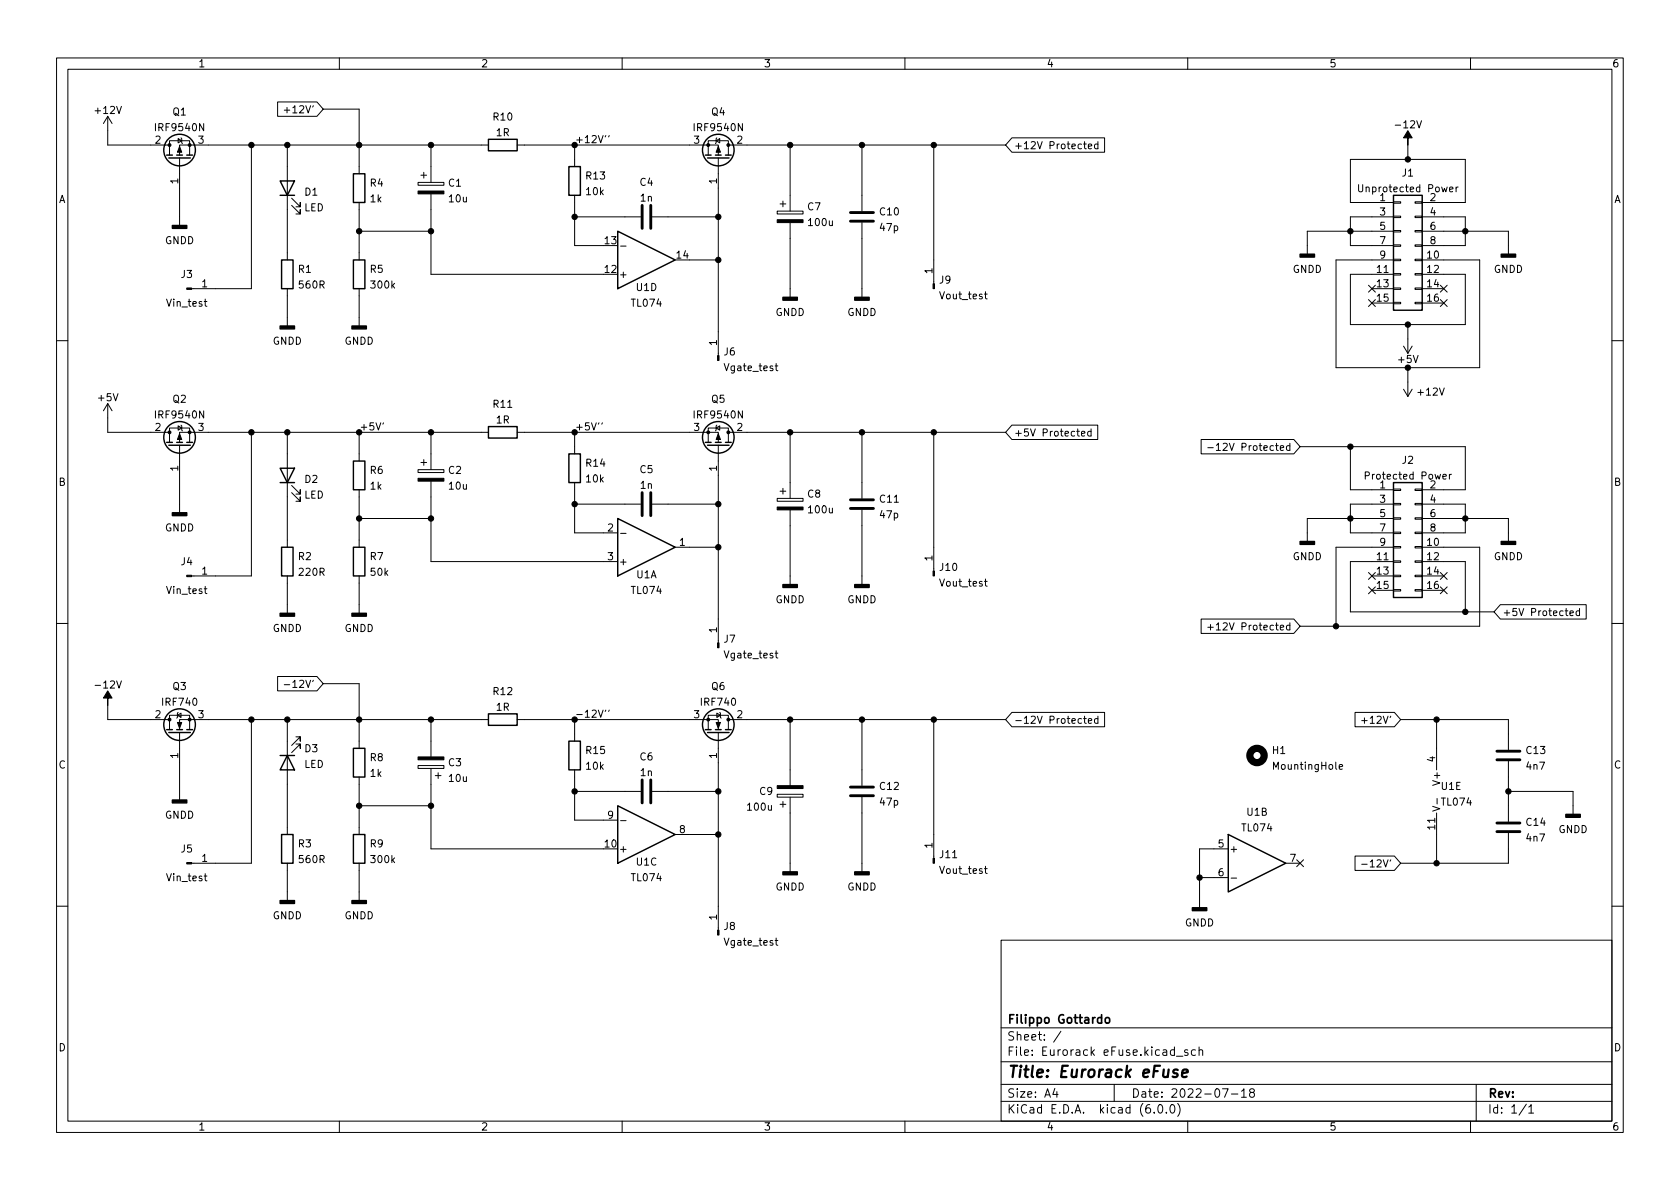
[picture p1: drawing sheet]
<svg xmlns="http://www.w3.org/2000/svg" width="297mm" height="210mm" viewBox="0 0 297 210" stroke-linecap="round" stroke-linejoin="round" font-family="sans-serif">
<g fill="none" stroke="#000" stroke-width=".18">
<path d="M10 10.2h277v190.1h-277zM12 12.2h273v186.1h-273zM49.1 18h6.9l1.1 1.3-1.1 1.3h-6.9zM50.3 19.5h.9M57.1 19.3h6.4v11.4M60 10.2v2M110 10.2v2M160 10.2v2M210 10.2v2M260 10.2v2M19 20.6v5h11M19 20.6l-.7 1.2"/>
<path d="M19 20.6l.8 1.2M30 27.4v-2.5h3.5v2.5M31.5 24.5l.6 .4-.6 .4zM31.7 27.9v12M32 24.4l.1 .1v.8l.2 .1M44.4 25.6v25.4h-10.5M50.8 25.6v20.4M51.6 36.3l1.5 1.5v-.7v.7h-.8M51.6 35l1.5 1.6v-.8v.8h-.8M63.5 35.8v10.2M73.9 32.3h4.6v.5h-4.6zM74.4 31h1"/>
<path d="M74.9 30.5v1M76.2 25.6v6.7M76.2 34.3v14.2h30.5M86.4 25.6h-54.7v1.8M91.4 25.6h35.6v1.8M101.6 25.6v3.9M101.6 34.5v8.9h5.1M101.6 38.3h11.7M107.1 24l-.1 .2M107.7 24l-.1 .2M115.3 38.3h11.7M125.2 27.4v-2.5h3.6v2.5"/>
<path d="M126.6 24.9l.7-.4v.8zM126.7 24.4l-.1 .1v.8l-.1 .1M127 27.9v35M128.8 25.6h49M137.4 37.3h4.6v.5h-4.6zM137.9 36.1h1M138.4 35.6v1M139.7 25.6v11.7M139.7 39.4v13.2M152.4 25.6v11.7M152.4 39.4v13.2M165.1 25.6v24.6"/>
<path d="M178.9 24.4h16.4v2.5h-16.4l-1.1-1.3zM191.6 25.5h.5M191.8 25v1.1l.3 .2M192.4 25.9l.6-.1v-.3h-.4l-.2 .1 .1 .7h.5M194.1 25.5h-.3l-.3 .2 .1 .6h.5M194.1 25v1.3M240.2 32.7v1l.3 .2h.2l.2-.2v-1M246.4 38.2h1.2v.3h-1.2zM246.4 35.7h1.2v.2h-1.2zM246.4 38.3h-7.6v5.1h7.6M246.4 35.8h-7.6v-7.6h20.3v7.6h-7.6M248.9 25.6v2.6"/>
<path d="M250.2 38.2h1.3v.3h-1.3zM250.2 35.7h1.3v.2h-1.3zM251.5 38.3h7.6v5.1h-7.6M256.3 33.5l.6-.1-.1-.3h-.3l-.2 .2 .1 .6h.4M257.4 33.1v.8M257.8 33.1l-.4 .2M36.1 53.3h.5M36.3 52.9v1.1l.3 .2M50.8 51v6.7M63.5 51v6.7M63.5 40.9h12.7M109.7 43.5h1"/>
<path d="M121.9 46h5.1M174.1 52h.4M174.2 51.6v1.1l.3 .2M242 50.4l1.2 1.3M242 53l1.2 1.2M242.6 51h3.8M242.6 53.6h3.8M243.2 50.4l-1.2 1.3M243.2 53l-1.2 1.2M246.4 53.5h1.2v.2h-1.2zM246.4 50.9h1.2v.3h-1.2zM246.4 48.4h1.2v.2h-1.2z"/>
<path d="M246.4 45.8h1.2v.3h-1.2zM246.4 43.3h1.2v.3h-1.2zM246.4 40.8h1.2v.2h-1.2zM246.4 40.9h-15.3v4.1M246.4 46h-10.2v19h25.4v-19h-10.1M246.4 48.5h-7.6v8.9h20.3v-8.9h-7.6M248.9 57.4v5.1M250.2 53.5h1.3v.2h-1.3zM250.2 50.9h1.3v.3h-1.3zM250.2 48.4h1.3v.2h-1.3zM250.2 45.8h1.3v.3h-1.3zM250.2 43.3h1.3v.3h-1.3z"/>
<path d="M250.2 40.8h1.3v.2h-1.3zM251.5 51h3.8M251.5 40.9h15.2v4.1M251.5 53.6h3.8M254.7 53l1.2 1.2M254.7 50.4l1.2 1.3M255.9 53l-1.2 1.2M255.9 50.4l-1.2 1.3M10 60.2h2M19 71.4v5h11M19 71.4l-.7 1.2M19 71.4l.8 1.2"/>
<path d="M30 78.2v-2.5h3.5v2.5M31.5 75.3l.6 .4-.6 .4zM31.7 78.7v12M32 75.2l.1 .1v.8l.2 .1M44.4 76.4v25.4h-10.5M50.8 76.4v20.4M63.5 76.4v5.1M67.8 74.8l-.1 .2M76.2 76.4v6.7M86.4 76.4h-54.7v1.8M91.4 76.4h35.6v1.8M101.6 76.4v3.9"/>
<path d="M106.5 74.8l-.1 .2M125.2 78.2v-2.5h3.6v2.5M126.6 75.7l.7-.4v.8zM126.7 75.2l-.1 .1v.8l-.1 .1M127 78.7v35M128.8 76.4h49M137 64.7h.5M137.2 64.3v1.1l.3 .2M139.7 76.4v11.7M152.4 76.4v11.7M165.1 76.4v24.6M178.9 75.2h15.2v2.5h-15.2l-1.1-1.3z"/>
<path d="M191.2 76.7l.6-.1v-.3h-.4l-.2 .1 .1 .7h.5M192.9 76.3h-.4l-.2 .2 .1 .6h.5M192.9 75.8v1.3M212.4 77.7h16.4l1.1 1.3-1.1 1.3h-16.4zM213.5 79.2h1M215.1 78.7l.3-.3v1.3M215.1 79.7h.7M229.9 79h29.2v7.6h-7.6M238.8 79v7.6h7.6M248.2 68.8l.7 1.3M248.2 61.2l.7 1.3M248.9 65v5.1"/>
<path d="M249.7 68.8l-.8 1.3M249.7 61.2l-.8 1.3M285 60.2h2M51.6 87.1l1.5 1.5v-.7v.7h-.8M51.6 85.8l1.5 1.6v-.8v.8h-.8M63.5 86.6v10.2M63.5 91.7h12.7M73.9 83.1h4.6v.5h-4.6zM74.4 81.8h1M74.9 81.3v1M76.2 85.1v14.2h33M101.6 85.3v8.9h7.6"/>
<path d="M101.6 89.1h11.7M109.7 94.3h1M115.3 89.1h11.7M119.4 96.8h7.6M137.4 88.1h4.6v.5h-4.6zM137.9 86.9h1M138.4 86.4v1M139.7 90.2v13.2M152.4 90.2v13.2M241.4 84.1h.6l.1-.2v-.3l-.7-.1v1.2M246.4 99.2h1.2v.2h-1.2zM246.4 96.6h1.2v.3h-1.2z"/>
<path d="M246.4 94.1h1.2v.3h-1.2zM246.4 91.6h1.2v.2h-1.2zM246.4 89h1.2v.3h-1.2zM246.4 86.5h1.2v.2h-1.2zM246.4 89.1h-7.6v5.1h7.6M246.4 96.8h-10.2v13.9M246.4 99.3h-7.6v8.9h25.4M246.4 91.7h-15.3v4.1M250.2 99.2h1.3v.2h-1.3zM250.2 96.6h1.3v.3h-1.3zM250.2 94.1h1.3v.3h-1.3zM250.2 91.6h1.3v.2h-1.3z"/>
<path d="M250.2 89h1.3v.3h-1.3zM250.2 86.5h1.3v.2h-1.3zM251.5 89.1h7.6v5.1h-7.6M251.5 96.8h10.1v13.9h-31.7M251.5 99.3h7.6v8.9M251.5 91.7h15.2v4.1M255.1 84.3l.6-.1v-.3h-.4l-.2 .2 .1 .6h.5M256.3 83.9v.8M256.6 83.9l-.3 .2M10 110.2h2M36.1 104.1h.5M36.3 103.7v1.1l.3 .2"/>
<path d="M49.1 119.6h6.9l1.1 1.3-1.1 1.3h-6.9zM50.8 101.8v6.7M63.5 101.8v6.7M137 115.5h.5M137.2 115.1v1.1l.3 .2M174.1 102.8h.4M174.2 102.4v1.1l.3 .2M212.4 109.5h16.4l1.1 1.2-1.1 1.3h-16.4zM213.5 110.9h1M214 110.4v1M215.1 110.5l.3-.4v1.3M215.1 111.4h.7"/>
<path d="M242 103.8l1.2 1.2M242 101.2l1.2 1.3M242.6 101.8h3.8M242.6 104.4h3.8M243.2 103.8l-1.2 1.2M243.2 101.2l-1.2 1.3M246.4 104.3h1.2v.2h-1.2zM246.4 101.7h1.2v.3h-1.2zM250.2 104.3h1.3v.2h-1.3zM250.2 101.7h1.3v.3h-1.3zM251.5 101.8h3.8M251.5 104.4h3.8"/>
<path d="M254.7 101.2l1.2 1.3M254.7 103.8l1.2 1.2M255.9 101.2l-1.2 1.3M255.9 103.8l-1.2 1.2M265.3 106.9h15.2v2.6h-15.2l-1.1-1.3zM277.6 108.4l.6-.1-.1-.2-.3-.1-.2 .2v.6h.5M279.3 108.1l-.4-.1-.2 .3 .1 .5h.5M279.3 107.6v1.3M285 110.2h2M19 124.7v2.5h11M30 129v-2.5h3.5v2.5M31.4 126.5l.6-.4v.8z"/>
<path d="M31.5 126l-.1 .1v.8l-.2 .1M31.7 129.5v12M44.4 127.2v25.4h-10.5M50.3 121.1h.9M50.8 127.2v20.4M52.3 130.3h.8v.8v-.8l-1.5 1.5M52.3 131.6h.8v.7v-.7l-1.5 1.5M57.1 120.9h6.4v11.4M63.5 137.4v10.2M73.9 135.4h4.6v.5h-4.6zM76.2 127.2v6.7M76.2 135.9v14.2h30.5"/>
<path d="M77 137.2h1M77.5 136.6v1.1M86.4 127.2h-54.7v1.8M91.4 127.2h35.6v1.8M101.6 136.1v8.9h7.6M101.6 139.9h11.7M101.6 127.2v3.9M105.8 125.6l.4 1.2 .4-1.2M107.1 125.6l-.1 .2M107.7 125.6l-.1 .2M115.3 139.9h11.7M125.2 129v-2.5h3.6v2.5"/>
<path d="M126.7 126.1l.7 .4-.7 .4zM127 129.5v35M127.3 126l.1 .1v.8l.1 .1M128.8 127.2h49M139.7 127.2v11.7M152.4 127.2v11.7M165.1 127.2v24.6M178.9 126h16.4v2.5h-16.4l-1.1-1.3zM191.6 127.1h.5M191.8 126.6v1.1l.3 .2M192.4 127.5l.6-.1v-.3h-.4l-.2 .1 .1 .7h.5M194.1 127.1h-.3l-.3 .2 .1 .6h.5"/>
<path d="M194.1 126.6v1.3M236.8 135.6l.6-.1-.1-.2-.3-.1-.2 .2v.6h.5M239.6 126h6.9l1.1 1.2-1.1 1.3h-6.9zM240.8 127.4h.9M247.6 127.2h19.1v5.4M254 127.2v8.9M266.7 139.9h11.4v4.1M266.7 134.6v10.7M36.1 154.9h.5M36.3 154.5v1.1l.3 .2M50.8 152.6v6.7M63.5 152.6v6.7"/>
<path d="M63.5 142.5h12.7M109.7 145.1h1M119.4 147.6h7.6M137.4 140.5h4.6v.5h-4.6zM137.9 142.2h1M138.4 141.7v1M139.7 141v13.2M152.4 141v13.2M174.1 153.6h.4M174.2 153.2v1.1l.3 .2M212.1 155.2h5.1M217.2 150.1h-5.1v10.4"/>
<path d="M217.7 155.3h.9M227.3 152.6h2.6M229.3 152l1.2 1.3M230.5 152l-1.2 1.3M239.6 151.4h6.9l1.1 1.2-1.1 1.3h-6.9zM240.8 152.8h.9M253.3 142.6l1.3 .4-1.3 .4M254 143.8v8.8M254.1 141.2v1M266.7 147.3v5.3h-19.1M10 160.2h2M137 166.3h.5"/>
<path d="M137.2 165.9v1.1l.3 .2M177 166.3h108v32h-108zM285 160.2h2M60 198.3v2M110 198.3v2M160 198.3v2M177 194.8h108M177 191.8h108M177 187.8h108M177 181.8h108M186.5 192.5l-.4 1h1M186.9 193v1"/>
<path d="M187.6 182.4l-1.3 1.9M197 191.8v3M204.1 196.7v.1M204.9 195.4l.2-.1a.81 .81 0 0 1 .6 .7 .81 .81 0 0 1-.3 .8h-.2a.81 .81 0 0 1-.6-.6 .81 .81 0 0 1 .3-.8zM206.2 196.7v.1M207.1 195.4l.1-.1a.81 .81 0 0 1 .6 .7 .81 .81 0 0 1-.3 .8h-.1a.81 .81 0 0 1-.6-.6 .81 .81 0 0 1 .3-.8zM208 186.8h1.1M208.2 195.1a1.72 1.72 0 0 1 0 2.3M210 198.3v2M210 185.7l-.4-.1-.2 .2 .1 .3 .5 .1v.4h-.6M211.4 185.7l-.5-.1-.3 .3v.4l.2 .3h.6M212 185.8l.2-.2 .4 .1v.9"/>
<path d="M212 185.1v1.5M216.1 192.5h1l-.6 1.5M217.7 193.5h1.2M219.5 193l.4-.5v1.5M219.5 194h.9M221.2 193.2l-.3-.3 .1-.2 .2-.2 .4 .1 .2 .2-.1 .2-.6 .2-.2 .3 .1 .4 .2 .1h.4l.2-.3-.1-.4-.2-.1M260 198.3v2M261 191.8v6.5M269.9 195.3l-1.3 1.9M270.3 195.8l.4-.5v1.5M270.3 196.8h.9"/>
</g>
<path d="M208.2 189.2a.49 .49 0 0 0-.8 .3l.1 .2 .7 .2v.2l-.1 .3-.2 .1-.6-.1M209 189.8l1-.2v-.4l-.2-.1-.6 .1-.2 1 .2 .3 .6-.1" fill="none" stroke="#000" stroke-width=".4"/>
<path d="M195.5 180.1l.2-.2 .4 .2 .1 .5-.1 .3h-.4l-.2-.1z" fill="none" stroke="#000" stroke-width=".3"/>
<g fill="#000" stroke="#000" stroke-width=".25">
<path d="M30.5 39.9h2.5v.5h-2.5zM49.5 57.7h2.6v.5h-2.6zM62.2 57.7h2.6v.5h-2.6zM138.4 52.6h2.6v.5h-2.6zM151.1 52.6h2.6v.5h-2.6zM229.9 45h2.5v.5h-2.5zM265.4 45h2.6v.5h-2.6zM30.5 90.7h2.5v.5h-2.5zM229.9 95.8h2.5v.5h-2.5zM265.4 95.8h2.6v.5h-2.6zM49.5 108.5h2.6v.5h-2.6zM62.2 108.5h2.6v.5h-2.6z"/>
<path d="M138.4 103.4h2.6v.5h-2.6zM151.1 103.4h2.6v.5h-2.6zM30.5 141.5h2.5v.5h-2.5zM49.5 159.3h2.6v.5h-2.6zM62.2 159.3h2.6v.5h-2.6zM138.4 154.2h2.6v.5h-2.6zM151.1 154.2h2.6v.5h-2.6zM276.9 144h2.5v.5h-2.5zM210.8 160.5h2.6v.5h-2.6z"/>
</g>
<g fill="none" stroke="#000" stroke-width=".25">
<path d="M29.5 27.4h1M29.8 27.9h3.9M31.2 27.4h1.1M33 27.4h1M49.5 32h2.6l-1.3 2.5zM49.5 34.5h2.6M62.5 30.7h2v5.1h-2zM86.4 24.6h5v2.1h-5zM100.6 29.5h2v5h-2zM124.7 27.4h1M125.1 27.9h3.8M126.5 27.4h1"/>
<path d="M128.3 27.4h1M246.4 34.5h5.1v20.4h-5.1zM49.8 46h2v5h-2zM62.5 46h2v5h-2zM109.2 40.9l10.2 5.1-10.2 5zM29.5 78.2h1M29.8 78.7h3.9M31.2 78.2h1.1M33 78.2h1M86.4 75.4h5v2.1h-5zM124.7 78.2h1M125.1 78.7h3.8"/>
<path d="M126.5 78.2h1M128.3 78.2h1M49.5 82.8h2.6l-1.3 2.5zM49.5 85.3h2.6M49.8 96.8h2v5h-2zM62.5 96.8h2v5h-2zM62.5 81.5h2v5.1h-2zM100.6 80.3h2v5h-2zM109.2 91.7l10.2 5.1-10.2 5zM246.4 85.3h5.1v20.4h-5.1zM29.5 129h1M29.8 129.5h3.9"/>
<path d="M31.2 129h1.1M33 129h1M49.5 133.6h2.6M50.8 133.6l1.3 2.5h-2.6zM62.5 132.3h2v5.1h-2zM86.4 126.2h5v2.1h-5zM100.6 131.1h2v5h-2zM124.7 129h1M125.1 129.5h3.8M126.5 129h1M128.3 129h1M49.8 147.6h2v5h-2z"/>
<path d="M62.5 147.6h2v5h-2zM109.2 142.5l10.2 5.1-10.2 5zM217.2 147.6l10.1 5-10.1 5.1z"/>
<circle cx="31.7" cy="26.5" r="2.79"/>
<circle cx="127" cy="26.5" r="2.79"/>
<circle cx="31.7" cy="77.3" r="2.79"/>
<circle cx="127" cy="77.3" r="2.79"/>
<circle cx="31.7" cy="128.1" r="2.79"/>
<circle cx="127" cy="128.1" r="2.79"/>
</g>
<g fill="none" stroke="#000" stroke-width=".51">
<path d="M113.5 36.3v4.1M115.1 36.3v4.1M150.4 39.1h4M150.4 37.6h4M113.5 87.1v4.1M115.1 87.1v4.1M150.4 89.9h4M150.4 88.4h4M113.5 137.9v4.1M115.1 137.9v4.1M150.4 139.2h4M264.7 134.4h4"/>
<path d="M264.7 132.8h4M150.4 140.7h4M264.7 147.1h4M264.7 145.5h4"/>
</g>
<g fill="#000" stroke="#000" stroke-width=".18">
<path d="M31.7 25.9l.4 1h-.7zM73.9 33.8h4.6v.5h-4.6zM127 25.9l.4 1h-.8zM137.4 38.9h4.6v.5h-4.6zM248.9 23.1l.8 1.3h-.8v1.2v-1.2h-.7zM33 50.9h.9v.3h-.9zM165 50.2h.2v.8h-.2zM31.7 76.7l.4 1h-.7zM126.9 62.9h.2v.8h-.2zM127 76.7l.4 1h-.8zM73.9 84.6h4.6v.5h-4.6zM137.4 89.7h4.6v.5h-4.6z"/>
<path d="M33 101.7h.9v.3h-.9zM126.9 113.7h.2v.8h-.2zM165 101h.2v.8h-.2zM19 122.2l.8 1.2h-.8v1.3v-1.3h-.7zM31.4 127.8h.7l-.4 1zM73.9 133.9h4.6v.5h-4.6zM126.6 127.8h.8l-.4 1zM137.4 138.9h4.6v.5h-4.6zM33 152.5h.9v.3h-.9zM165 151.8h.2v.8h-.2zM126.9 164.5h.2v.8h-.2z"/>
<circle cx="30" cy="25.6" r=".25"/>
<circle cx="33.5" cy="25.6" r=".25"/>
<circle cx="44.4" cy="25.6" r=".47"/>
<circle cx="50.8" cy="25.6" r=".47"/>
<circle cx="63.5" cy="25.6" r=".47"/>
<circle cx="76.2" cy="25.6" r=".47"/>
<circle cx="101.6" cy="25.6" r=".47"/>
<circle cx="101.6" cy="38.3" r=".47"/>
<circle cx="125.2" cy="25.6" r=".25"/>
<circle cx="127" cy="38.3" r=".47"/>
<circle cx="128.8" cy="25.6" r=".25"/>
<circle cx="139.7" cy="25.6" r=".47"/>
<circle cx="152.4" cy="25.6" r=".47"/>
<circle cx="165.1" cy="25.6" r=".47"/>
<circle cx="248.9" cy="28.2" r=".47"/>
<circle cx="63.5" cy="40.9" r=".47"/>
<circle cx="76.2" cy="40.9" r=".47"/>
<circle cx="127" cy="46" r=".47"/>
<circle cx="238.8" cy="40.9" r=".47"/>
<circle cx="248.9" cy="57.4" r=".47"/>
<circle cx="259.1" cy="40.9" r=".47"/>
<circle cx="30" cy="76.4" r=".25"/>
<circle cx="33.5" cy="76.4" r=".25"/>
<circle cx="44.4" cy="76.4" r=".47"/>
<circle cx="50.8" cy="76.4" r=".47"/>
<circle cx="63.5" cy="76.4" r=".47"/>
<circle cx="76.2" cy="76.4" r=".47"/>
<circle cx="101.6" cy="76.4" r=".47"/>
<circle cx="125.2" cy="76.4" r=".25"/>
<circle cx="128.8" cy="76.4" r=".25"/>
<circle cx="139.7" cy="76.4" r=".47"/>
<circle cx="152.4" cy="76.4" r=".47"/>
<circle cx="165.1" cy="76.4" r=".47"/>
<circle cx="238.8" cy="79" r=".47"/>
<circle cx="248.9" cy="65" r=".47"/>
<circle cx="63.5" cy="91.7" r=".47"/>
<circle cx="76.2" cy="91.7" r=".47"/>
<circle cx="101.6" cy="89.1" r=".47"/>
<circle cx="127" cy="96.8" r=".47"/>
<circle cx="127" cy="89.1" r=".47"/>
<circle cx="238.8" cy="91.7" r=".47"/>
<circle cx="259.1" cy="91.7" r=".47"/>
<circle cx="236.2" cy="110.7" r=".47"/>
<circle cx="259.1" cy="108.2" r=".47"/>
<circle cx="30" cy="127.2" r=".25"/>
<circle cx="33.5" cy="127.2" r=".25"/>
<circle cx="44.4" cy="127.2" r=".47"/>
<circle cx="50.8" cy="127.2" r=".47"/>
<circle cx="63.5" cy="127.2" r=".47"/>
<circle cx="76.2" cy="127.2" r=".47"/>
<circle cx="101.6" cy="127.2" r=".47"/>
<circle cx="101.6" cy="139.9" r=".47"/>
<circle cx="125.2" cy="127.2" r=".25"/>
<circle cx="127" cy="139.9" r=".47"/>
<circle cx="128.8" cy="127.2" r=".25"/>
<circle cx="139.7" cy="127.2" r=".47"/>
<circle cx="152.4" cy="127.2" r=".47"/>
<circle cx="165.1" cy="127.2" r=".47"/>
<circle cx="254" cy="127.2" r=".47"/>
<circle cx="266.7" cy="139.9" r=".47"/>
<circle cx="63.5" cy="142.5" r=".47"/>
<circle cx="76.2" cy="142.5" r=".47"/>
<circle cx="127" cy="147.6" r=".47"/>
<circle cx="212.1" cy="155.2" r=".47"/>
<circle cx="254" cy="152.6" r=".47"/>
</g>
<circle cx="222.2" cy="133.6" r="1.27" fill="none" stroke="#000" stroke-width="1.3"/>
<text font-size="2.8" x="178" y="190.6">Title: Eurorack eFuse</text>
<g font-size="2.1">
<text x="178" y="184">Sheet: /</text>
<text x="178" y="181">Filippo Gottardo</text>
<text x="178" y="186.7">File: Eurorack eFuse.kicad_sch</text>
<text x="178" y="196.9">KiCad E.D.A. kicad (6.0.0)</text>
<text x="178" y="194.1">Size: A4</text>
<text x="200" y="194.1">Date: 2022-07-18</text>
<text x="263" y="194.1">Rev:</text>
<text x="263" y="196.9">Id: 1/1</text>
</g>
<g font-size="1.8">
<text x="35" y="11.9">1</text>
<text x="85" y="11.9">2</text>
<text x="135" y="11.9">3</text>
<text x="185" y="11.9">4</text>
<text x="235" y="11.9">5</text>
<text x="285" y="11.9">6</text>
<text x="17" y="20.1">+12V</text>
<text x="27.7" y="23.2">IRF9540N</text>
<text x="30.6" y="20.4">Q1</text>
<text x="51.1" y="20">+12V'</text>
<text x="87.3" y="21.3">R10</text>
<text x="123" y="23.2">IRF9540N</text>
<text x="125.8" y="20.4">Q4</text>
<text x="247.1" y="22.7">-12V</text>
<text x="27.4" y="25.4">2</text>
<text x="35.1" y="25.4">3</text>
<text x="87.8" y="24.1">1R</text>
<text x="101.6" y="25.3">+12V''</text>
<text x="122.7" y="25.4">3</text>
<text x="130.3" y="25.4">2</text>
<text x="179.2" y="26.4">+12V Protected</text>
<text x="10.3" y="35.9">A</text>
<text x="31.5" y="32.5" transform="rotate(-90 31.5 32.5)">1</text>
<text x="53.9" y="34.6">D1</text>
<text x="65.5" y="33">R4</text>
<text x="65.5" y="35.8">1k</text>
<text x="79.3" y="33">C1</text>
<text x="79.5" y="35.8">10u</text>
<text x="103.7" y="31.7">R13</text>
<text x="103.7" y="34.5">10k</text>
<text x="113.2" y="32.9">C4</text>
<text x="113.3" y="35.6">1n</text>
<text x="126.7" y="32.5" transform="rotate(-90 126.7 32.5)">1</text>
<text x="240.8" y="34">Unprotected Power</text>
<text x="244" y="35.6">1</text>
<text x="247.9" y="31.2">J1</text>
<text x="252.9" y="35.6">2</text>
<text x="285.3" y="35.9">A</text>
<text x="53.8" y="37.4">LED</text>
<text x="142.8" y="37.2">C7</text>
<text x="143.1" y="40">100u</text>
<text x="155.6" y="38.1">C10</text>
<text x="155.7" y="40.9">47p</text>
<text x="244" y="38.1">3</text>
<text x="244" y="40.6">5</text>
<text x="252.9" y="38.1">4</text>
<text x="252.9" y="40.6">6</text>
<text x="29.1" y="43.2">GNDD</text>
<text x="107" y="43.2">13</text>
<text x="119.7" y="45.7">14</text>
<text x="244" y="43.2">7</text>
<text x="244" y="45.7">9</text>
<text x="252.4" y="45.7">10</text>
<text x="252.9" y="43.2">8</text>
<text x="32" y="49.1">J3</text>
<text x="35.7" y="50.8">1</text>
<text x="52.8" y="48.2">R1</text>
<text x="53" y="51">560R</text>
<text x="65.5" y="48.2">R5</text>
<text x="65.7" y="51">300k</text>
<text x="107" y="48.3">12</text>
<text x="109.3" y="49.1">+</text>
<text x="112.5" y="51.4">U1D</text>
<text x="164.8" y="48.4" transform="rotate(-90 164.8 48.4)">1</text>
<text x="166.1" y="50.1">J9</text>
<text x="166.3" y="52.9">Vout_test</text>
<text x="228.5" y="48.2">GNDD</text>
<text x="243.5" y="48.3">11</text>
<text x="243.5" y="50.8">13</text>
<text x="243.5" y="53.3">15</text>
<text x="252.4" y="48.3">12</text>
<text x="252.4" y="50.8">14</text>
<text x="252.4" y="53.3">16</text>
<text x="264.1" y="48.2">GNDD</text>
<text x="29.6" y="54.2">Vin_test</text>
<text x="111.7" y="54.2">TL074</text>
<text x="137.1" y="55.9">GNDD</text>
<text x="149.8" y="55.9">GNDD</text>
<text x="48.2" y="60.9">GNDD</text>
<text x="60.9" y="60.9">GNDD</text>
<text x="126.7" y="61.1" transform="rotate(-90 126.7 61.1)">1</text>
<text x="128" y="62.8">J6</text>
<text x="128.3" y="65.6">Vgate_test</text>
<text x="247.3" y="64.2">+5V</text>
<text x="17.5" y="70.9">+5V</text>
<text x="30.6" y="71.2">Q2</text>
<text x="125.8" y="71.2">Q5</text>
<text x="250.8" y="69.9">+12V</text>
<text x="27.4" y="76.2">2</text>
<text x="27.7" y="74">IRF9540N</text>
<text x="35.1" y="76.2">3</text>
<text x="63.5" y="76.1">+5V'</text>
<text x="87.3" y="72.1">R11</text>
<text x="87.8" y="74.9">1R</text>
<text x="101.6" y="76.1">+5V''</text>
<text x="122.7" y="76.2">3</text>
<text x="123" y="74">IRF9540N</text>
<text x="130.3" y="76.2">2</text>
<text x="179.2" y="77.2">+5V Protected</text>
<text x="31.5" y="83.3" transform="rotate(-90 31.5 83.3)">1</text>
<text x="65.5" y="83.8">R6</text>
<text x="79.3" y="83.8">C2</text>
<text x="103.7" y="82.5">R14</text>
<text x="113.2" y="83.7">C5</text>
<text x="126.7" y="83.3" transform="rotate(-90 126.7 83.3)">1</text>
<text x="216.1" y="79.7">-12V Protected</text>
<text x="247.9" y="82">J2</text>
<text x="10.3" y="85.9">B</text>
<text x="53.8" y="88.2">LED</text>
<text x="53.9" y="85.4">D2</text>
<text x="65.5" y="86.6">1k</text>
<text x="79.5" y="86.6">10u</text>
<text x="103.7" y="85.3">10k</text>
<text x="113.3" y="86.4">1n</text>
<text x="142.8" y="88">C8</text>
<text x="155.6" y="88.9">C11</text>
<text x="241.9" y="84.8">Protected Power</text>
<text x="244" y="86.4">1</text>
<text x="244" y="88.9">3</text>
<text x="252.9" y="86.4">2</text>
<text x="252.9" y="88.9">4</text>
<text x="285.3" y="85.9">B</text>
<text x="29.1" y="94">GNDD</text>
<text x="107.5" y="94">2</text>
<text x="143.1" y="90.8">100u</text>
<text x="155.7" y="91.7">47p</text>
<text x="244" y="91.4">5</text>
<text x="244" y="94">7</text>
<text x="252.9" y="91.4">6</text>
<text x="252.9" y="94">8</text>
<text x="32" y="99.9">J4</text>
<text x="35.7" y="101.6">1</text>
<text x="52.8" y="99">R2</text>
<text x="53" y="101.8">220R</text>
<text x="65.5" y="99">R7</text>
<text x="65.6" y="101.8">50k</text>
<text x="107.5" y="99.1">3</text>
<text x="109.3" y="99.9">+</text>
<text x="120.2" y="96.5">1</text>
<text x="164.8" y="99.2" transform="rotate(-90 164.8 99.2)">1</text>
<text x="166.2" y="100.9">J10</text>
<text x="228.5" y="99">GNDD</text>
<text x="243.5" y="99.1">11</text>
<text x="243.5" y="101.6">13</text>
<text x="244" y="96.5">9</text>
<text x="252.4" y="96.5">10</text>
<text x="252.4" y="99.1">12</text>
<text x="252.4" y="101.6">14</text>
<text x="264.1" y="99">GNDD</text>
<text x="29.6" y="105">Vin_test</text>
<text x="111.7" y="105">TL074</text>
<text x="112.5" y="102.2">U1A</text>
<text x="137.1" y="106.7">GNDD</text>
<text x="149.8" y="106.7">GNDD</text>
<text x="166.3" y="103.7">Vout_test</text>
<text x="243.5" y="104.1">15</text>
<text x="252.4" y="104.1">16</text>
<text x="48.2" y="111.7">GNDD</text>
<text x="60.9" y="111.7">GNDD</text>
<text x="126.7" y="111.9" transform="rotate(-90 126.7 111.9)">1</text>
<text x="128" y="113.6">J7</text>
<text x="215.6" y="111.5">+12V Protected</text>
<text x="265.6" y="108.9">+5V Protected</text>
<text x="128.3" y="116.4">Vgate_test</text>
<text x="17.2" y="121.7">-12V</text>
<text x="28.9" y="124.8">IRF740</text>
<text x="30.6" y="122">Q3</text>
<text x="51.6" y="121.6">-12V'</text>
<text x="87.3" y="122.9">R12</text>
<text x="87.8" y="125.7">1R</text>
<text x="124.1" y="124.8">IRF740</text>
<text x="125.8" y="122">Q6</text>
<text x="27.4" y="127">2</text>
<text x="35.1" y="127">3</text>
<text x="101.6" y="126.9">-12V''</text>
<text x="122.7" y="127">3</text>
<text x="130.3" y="127">2</text>
<text x="179.2" y="128">-12V Protected</text>
<text x="241.6" y="128">+12V'</text>
<text x="10.3" y="135.9">C</text>
<text x="31.5" y="134.1" transform="rotate(-90 31.5 134.1)">1</text>
<text x="53.8" y="135.8">LED</text>
<text x="53.9" y="133">D3</text>
<text x="65.5" y="134.6">R8</text>
<text x="65.5" y="137.4">1k</text>
<text x="79.3" y="135.5">C3</text>
<text x="103.7" y="133.3">R15</text>
<text x="103.7" y="136.1">10k</text>
<text x="113.2" y="134.5">C6</text>
<text x="113.3" y="137.2">1n</text>
<text x="126.7" y="134.1" transform="rotate(-90 126.7 134.1)">1</text>
<text x="225" y="133.3">H1</text>
<text x="225.4" y="136.1">MountingHole</text>
<text x="253.7" y="134.7" transform="rotate(-90 253.7 134.7)">4</text>
<text x="269.9" y="133.3">C13</text>
<text x="270" y="136.1">4n7</text>
<text x="285.3" y="135.9">C</text>
<text x="79.5" y="138.3">10u</text>
<text x="132.3" y="143.3">100u</text>
<text x="134.3" y="140.6">C9</text>
<text x="155.6" y="139.7">C12</text>
<text x="155.7" y="142.5">47p</text>
<text x="254.6" y="138.5" transform="rotate(-90 254.6 138.5)">V+</text>
<text x="254.8" y="139.7">U1E</text>
<text x="255" y="142.5">TL074</text>
<text x="29.1" y="144.8">GNDD</text>
<text x="52.8" y="149.8">R3</text>
<text x="65.5" y="149.8">R9</text>
<text x="107" y="149.9">10</text>
<text x="107.5" y="144.8">9</text>
<text x="120.2" y="147.3">8</text>
<text x="164.8" y="150" transform="rotate(-90 164.8 150)">1</text>
<text x="215.4" y="149.9">5</text>
<text x="219.7" y="147">TL074</text>
<text x="220.5" y="144.2">U1B</text>
<text x="253.7" y="146.6" transform="rotate(-90 253.7 146.6)">11</text>
<text x="269.9" y="146">C14</text>
<text x="270" y="148.8">4n7</text>
<text x="275.5" y="147.3">GNDD</text>
<text x="29.6" y="155.8">Vin_test</text>
<text x="32" y="150.7">J5</text>
<text x="35.7" y="152.4">1</text>
<text x="53" y="152.6">560R</text>
<text x="65.7" y="152.6">300k</text>
<text x="109.3" y="150.7">+</text>
<text x="111.7" y="155.8">TL074</text>
<text x="112.5" y="153">U1C</text>
<text x="166.2" y="151.7">J11</text>
<text x="166.3" y="154.5">Vout_test</text>
<text x="215.4" y="154.9">6</text>
<text x="217.3" y="150.7">+</text>
<text x="228.1" y="152.4">7</text>
<text x="242.1" y="153.4">-12V'</text>
<text x="137.1" y="157.5">GNDD</text>
<text x="149.8" y="157.5">GNDD</text>
<text x="48.2" y="162.5">GNDD</text>
<text x="60.9" y="162.5">GNDD</text>
<text x="126.7" y="162.7" transform="rotate(-90 126.7 162.7)">1</text>
<text x="128" y="164.4">J8</text>
<text x="128.3" y="167.2">Vgate_test</text>
<text x="209.5" y="163.8">GNDD</text>
<text x="10.3" y="185.9">D</text>
<text x="285.3" y="185.9">D</text>
<text x="35" y="199.9">1</text>
<text x="85" y="199.9">2</text>
<text x="135" y="199.9">3</text>
<text x="185" y="199.9">4</text>
<text x="235" y="199.9">5</text>
<text x="285" y="199.9">6</text>
</g>
</svg>
